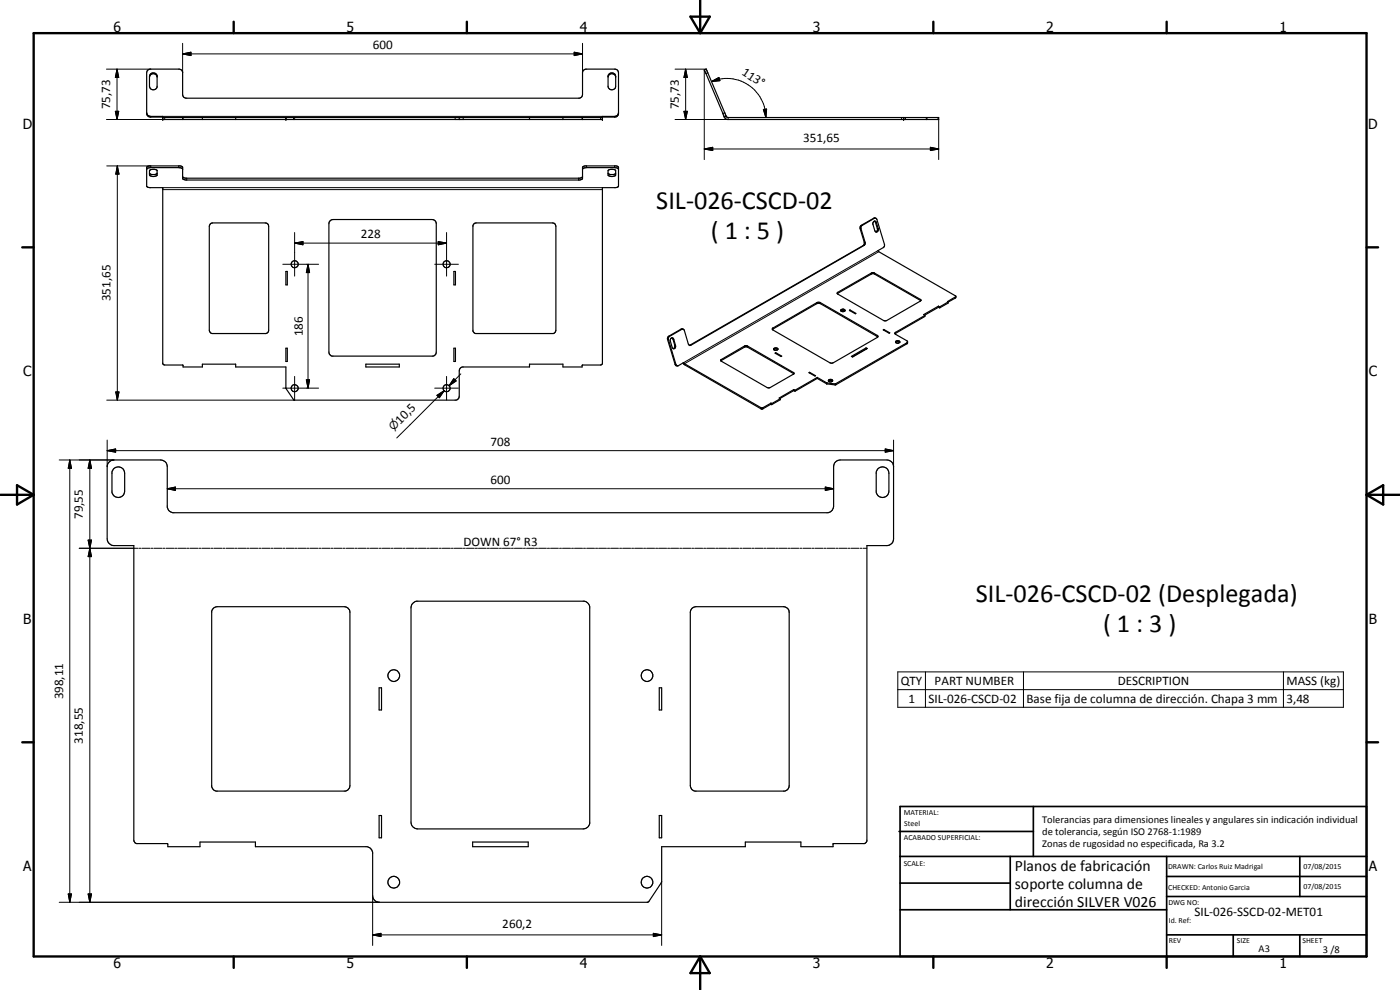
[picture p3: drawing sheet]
<svg xmlns="http://www.w3.org/2000/svg" width="420mm" height="297mm" viewBox="0 0 420 297" stroke-linecap="round" stroke-linejoin="round" font-family="sans-serif">
<g fill="none" stroke="#000" stroke-width=".35">
<path d="M44 34v-12.2l.3-.7 .7-.4h8.9l.5 .3 .4 .6v6.8l.3 .7 .7 .4h118.1l.7-.4 .2-.7v-6.8l.3-.5 .7-.4h8.9l.7 .4 .2 .7v12.5l-.7 .8h-4.1M44 34l.1 .5 .6 .6h4.1M44 33.8l.1 .2M44.9 22.9a1.17 1.17 0 0 1 1.1-.8 1.17 1.17 0 0 1 1.1 .8M44.9 22.9v.3M45.1 22.3a1.19 1.19 0 0 1 2 .4v3.4a1.17 1.17 0 0 1-1.2 .9 1.17 1.17 0 0 1-1-1.1v-3zM48.8 35.3h132M54.9 35.3v.6M60.7 35.3v.6M70.7 35.3v.6M85.8 35.3v.6M137.8 35.3v.6"/>
<path d="M158.9 35.3v.6M168.9 35.3v.6M174.7 35.3v.6M182.5 23.2a1.15 1.15 0 0 1 1.1-1.1 1.15 1.15 0 0 1 1.2 1.1M182.7 22.3a1.15 1.15 0 0 1 1.3-.4 1.15 1.15 0 0 1 .8 1v3a1.15 1.15 0 0 1-1.2 1.1 1.15 1.15 0 0 1-1.1-1.1v-3zM185.6 33.8l-.2 .7-.7 .4h-3.9v1h-132v-1h-3.8l-.7-.4-.2-.5M218 34.9l.5 .4h63.2v.6h-63.4l-.9-.8M218 34.9l-6-14.1-.6 .2 6 14.1M218 34.9h.1M218 34.9l-.6 .2M271.2 35.3v.6M271.7 35.3v.6"/>
<path d="M44.1 50.1l.6-.3 9.9 .1 .2 .2v3.5l.3 .2 .7 .2h118.1l.7-.2 .2-.2v-3.5l.3-.2h10.3l.2 .3v5.8l-.9 .3h-3.9v52.8l-.6 .4h-5.4l-.1 .6h-5.8v-.8h-10v.8h-20.1l-.7 .4-.3 .8v7.9l-.2 .4-.7 .5h-48.6l-2.5-3.6v-6.4h-15.1v-.8h-10v.8h-5.8l-.1-.6h-5.6l-.4-.4v-52.8h-3.8l-.9-.3zM44.9 51.9l.6 .5h1l.6-.3M44.9 51.1a1.94 1.94 0 0 1 2.2 0v1.5a1.68 1.68 0 0 1-2.2-.1zM54.8 53l.3 .3 .7 .2h118.1l.7-.2 .2-.3M54.8 50.7l-1.2-.4h-8.4l-.9 .2-.3 .3M174.8 50.7l1.3-.4h8.3l1 .2 .2 .3M182.5 51.9l.6 .5h1l.7-.5M182.6 51.1a1.86 1.86 0 0 1 2.2 .1v1.3a1.64 1.64 0 0 1-2.3 .1zM63.2 67.1l.6-.2h15.8l.7 .2 .2 .4 .1 31.6-.1 .4-.5 .5-16.4 .1-.7-.6-.1-31.6zM99 66.3l.9-.4h29.8l1 .4 .2 .8v38.6l-.2 .7-.5 .4h-30.6l-.8-.6-.1-39.1zM142.1 67.3l.8-.4h22.9l.8 .4 .2 .6v31.2l-.5 .9-23.6 .1-.7-.6-.1-31.8zM262.2 66.5l.3-.2 .4 .3 .7 2a.6 .6 0 0 1-.2 .9 .6 .6 0 0 1-.9-.3l-.6-2z"/>
<path d="M262.5 66.3l.8 2.4-.1 .6-.3 .3M262.7 65.4l.5 .5 2.3 7.5-.2 .6-1.8 1.2 .1 .2 23.2 13.4v.6l-2.2 1.2M262.7 65.4l-.5 .1-3.7 2.1-.4 .4v.6l1.3 4.3-.3 .8-52.1 29.9M262.7 65.4l-4.2 2.5-.2 .6 1.4 4.4-.3 .7-52.1 30h-.4M85.8 81.4h.4v4.1h-.4zM136.2 81.4h.5v4.1h-.5zM204.8 98.7l-4 2.3-.2 .5 2.4 8.1 .6 .1 1.6-.9 .2 .3 23.1 13.3 2.8-1.4 .3 .1M231.8 98.5l13.3-7.7 .6-.1 17.6 9.9 .2 .4-13.4 7.8-.7 .2-17.4-10zM231.8 98.8l13.3-7.7 .6-.1 17.7 10.1M231.8 98.8h.1M251.3 88.1l10.2-5.9 .7-.1 14.1 8.1M251.3 87.8l10.2-5.9 .7-.1 14 8 .2 .4-10.3 6-.6 .1-14.1-8.1z"/>
<path d="M252.4 93a.71 .71 0 0 1 1.2 .2 .65 .65 0 0 1-.7 .4 .65 .65 0 0 1-.5-.6zM252.4 93.3l.4-.2 .8 .2M254.9 93.1l.2-.1 1.8 1-.2 .1zM255.1 93v.3M265.1 99l.1-.2 1.8 1.1-.1 .1zM265.2 98.8v.3M276.3 90.2h.1M277.6 94.7l-9 5.2 .2 .4 3.3 1.9 .3 .2-.1 .7-21.7 12.4a7.1 7.1 0 0 1-5.3-2M277.6 94.7v.3l-9 5.2M281.6 91.9l-4.4 2.5 .4 .3M281.6 91.9l.4 .2M281.6 92.2l.4 .2"/>
<path d="M281.6 92.2l-4.1 2.4M281.6 91.9v.3M282 92.1v.3M284.3 90.5h.1M284.4 90.5l.2 .1M284.6 90.6v.3l-2.6 1.5M284.6 90.6l-2.6 1.5M286.8 89l-2.4 1.5M85.8 104.5h.4v4h-.4zM109.8 109.3h10v.8h-10zM136.2 104.5h.5v4h-.5zM201.6 101.4l-.3 .2-.2 .6 .6 2 .3 .4"/>
<path d="M201.6 101.4l.5 .2 .6 2a.66 .66 0 0 1 0 .7 .66 .66 0 0 1-.7 .3M201.6 101.4l.4 .4 .5 1.8-.1 .7-.4 .3M205 108.9l.4 .5 23 13.3h.5l2.4-1.4 .3 .1M206.9 103.6l-.3-.4-1.2-4-.3-.4h-.7l-4 2.3v.8l2.2 7.4 .3 .4 .4 .1M216.4 108.3l14.1 8.1 .6-.1 7.1-4.1M216.4 108.3l.1-.4 7-4.1h.7l13.9 8 .1 .4M216.4 108.2l7.2-4.1h.6l14 8.1M232.2 104.6l1-.2a.48 .48 0 0 1 0 .7 .48 .48 0 0 1-.7 0l-.3-.3zM232.2 104.9l.6-.3 .6 .3M232.6 106l.2-.2 1.8 1-.2 .2zM232.8 105.8v.3M234.2 119.6v.3l-2.6 1.5"/>
<path d="M234.2 119.6l-2.6 1.5M238.2 116.9l-4.4 2.5 .4 .2M238.2 116.9l.4 .2M238.2 117.2l.4 .2M238.2 117.2l-4.1 2.3M238.2 116.9v.3M238.6 117.1v.3M242.8 111.8l.2-.1 1.8 1-.3 .1zM243 111.7v.2M245.3 113.2l-6.7 3.9M245.3 113.5l-6.7 3.9M245.3 113.2v.3"/>
<path d="M248.7 114a.71 .71 0 0 1 1.2 .3 .66 .66 0 0 1-.7 .3 .66 .66 0 0 1-.5-.6zM248.7 114.3l.5-.2 .6 .2M255.5 106.9l4.4-2.5 .4 .2-4.4 2.5zM259.9 104.7h.1M259.9 104.7l-4.1 2.4M259.9 104.4v.3M268.8 102.7l.4-.2 .8 .2M268.9 102.4l.7-.2a.37 .37 0 0 1 .5 .4 .37 .37 0 0 1-.4 .4 .49 .49 0 0 1-.7 0 .49 .49 0 0 1-.1-.6zM272.4 102.7l-21.8 12.5a7.6 7.6 0 0 1-5.3-2M32.7 138.7l.8-.6 .7-.1h14a2 2 0 0 1 2 2v12.2l.4 1 1.2 .6h196.7a2.19 2.19 0 0 0 1.7-2v-11.8a2 2 0 0 1 2-2h14a2 2 0 0 1 2 2v21.7a2 2 0 0 1-2 2h-6v88.6l-.6 .7-9.5 .1-.1 .9h-9.6v-1.4h-16.7v1.4h-25.1l-.1 10.7-4.1 6h-80.5a2 2 0 0 1-2.1-2v-13l-.6-1.2-1-.5h-33.5v-1.4h-16.7v1.4h-9.6l-.2-.9h-9.2l-.6-.4-.2-.6v-88.4h-6a2.09 2.09 0 0 1-2-2v-21.7zM231.6 121.1v.3M34 140.8a1.93 1.93 0 0 1 2.2-.6 1.93 1.93 0 0 1 1.2 1.8v5.3a1.92 1.92 0 0 1-1.7 1.9 1.92 1.92 0 0 1-2.1-1.5v-6.1z"/>
<path d="M263.4 140.8a1.93 1.93 0 0 1 2.1-.6 1.93 1.93 0 0 1 1.3 1.8v5.3a1.92 1.92 0 0 1-1.8 1.9 1.92 1.92 0 0 1-2-1.5v-6.1zM64.1 182.5l1.1-.5h38.1a1.73 1.73 0 0 1 1.7 1.7v52a1.83 1.83 0 0 1-1.3 1.7h-38.8l-1-.6-.4-.8v-52.6zM123.8 181.1l1.2-.7h50.3l1.3 .7 .4 .9v65.1a1.98 1.98 0 0 1-2 1.6h-49.7a2 2 0 0 1-2-2v-64.3zM207.5 182.7l1.4-.7h26.3a1.73 1.73 0 0 1 1.6 1.7v52a1.7 1.7 0 0 1-1.3 1.7h-26.9l-1.1-.6-.3-1.1v-52zM113.8 206.4h.7v6.6h-.7zM197.9 206.4h.7v6.6h-.7zM113.8 244.7h.7v6.7h-.7zM141.8 252.6h16.7v1.4h-16.7zM197.9 244.7h.7v6.7h-.7z"/>
<circle cx="88.4" cy="79.3" r="1.06"/>
<circle cx="134" cy="79.3" r="1.05"/>
<circle cx="88.4" cy="116.5" r="1.05"/>
<circle cx="134" cy="116.5" r="1.06"/>
<circle cx="118.2" cy="202.7" r="1.76"/>
<circle cx="194.2" cy="202.7" r="1.75"/>
<circle cx="118.2" cy="264.7" r="1.76"/>
<circle cx="194.2" cy="264.7" r="1.75"/>
</g>
<g fill="none" stroke="#000" stroke-width=".3">
<path d="M54.8 16.2l2.5-.5v1zM54.8 13v8.8M54.8 16.2h120M172.3 15.7l2.5 .5-2.5 .5zM174.8 13v8.8M32 20.7h13.2M34.6 33.4h1l-.5 2.5zM35.1 20.7l.5 2.5h-1zM35.1 20.7v15.2M45.2 34.9v.2M48.8 34.9h132M49.4 35.3v.6h-17.4"/>
<path d="M54.8 35.3v.6M85.8 35.3v.6M88.1 35.3v.6M88.4 35.3v.6M136.6 35.3v.6M139 35.3v.6M174.8 35.3v.6M180.2 35.3v.6M184.4 34.9v.2M202.6 20.7h9.3M205.3 33.4h1l-.5 2.5zM205.8 20.7l.5 2.5h-1z"/>
<path d="M205.8 20.7v15.2M211.4 21v26.9M212.4 21.8l-.5 .3M213.5 24.5l2.3-1.3 .3 1zM213.5 24.5a11.8 11.8 0 0 1 8.9-.2 12 12 0 0 1 7.5 11M217.5 33.8l-.6 .2M218.5 35.3v.6h-15.9M229.1 32.9l1-.2-.2 2.6zM270.5 35.3v.6M271.2 35.3v.6M278 35.3v.6M278.2 35.3v.6"/>
<path d="M281.5 35.3v.6M281.7 35.9v12M32 49.8h13.2v.5M35.2 49.8l.5 2.4h-1zM35.2 49.8v70.3M48.8 56.9h132M48.8 56.3h132M53.6 49.8v.5M56 53.5v.5M173.6 53.5v.5M176.1 49.8v.5M184.4 49.8v.5"/>
<path d="M211.4 44.7l2.5-.5v1zM211.4 44.7h70.3M279.2 44.2l2.5 .5-2.5 .5zM84.9 79.3h10.7M88.4 72.9l2.5-.4v.9zM88.4 69.8v13M88.4 72.9h45.6M92.4 79.3l.5 2.5h-1zM92.4 79.3v37.2M130.5 79.3h7.1M131.5 72.5l2.5 .4-2.5 .5zM134 69.8v13"/>
<path d="M258.1 68.6h.3M258.5 67.6h.2M259.1 73.7h.2M259.4 72.6l.2 .1M262.2 65.5h.2M262.8 66.8h.2M263.3 68.6h.3M263.5 75.2l-58.3 33.6M263.7 75.5l-58.3 33.6v.3M204.4 98.8h.2M232 98.4v.3M245.1 90.8v.3"/>
<path d="M246.2 90.8v.3M251.4 87.7v.3M261.5 81.9v.3M262.4 81.9v.3M268.8 99.7v.3M276.2 89.8v.3M284.4 90.5h.1M286.8 89.1v.3M34.7 117.6h1l-.5 2.5zM84.9 116.5h10.7M88.4 112.9v7.1l-56.4 .1M91.9 114h1l-.5 2.5z"/>
<path d="M130.5 116.5h7.1M131.1 118.6l2.2-1.4-1.4 2.1zM133.3 117.2l-14.2 14.2M134 112.9v7.1M136.2 113.6l.7 .7-2.1 1.4zM138.3 112.2l-3.5 3.5M200.4 101.9h.2M200.7 100.9h.2M202 101.8h.2M202.5 103.6h.2M202.6 109.3h.2M207.1 103.5l.2 .1"/>
<path d="M216.5 107.9v.3M223.5 103.8v.3M224.3 103.8v.3M238.1 111.8v.3M248.1 114.9v.2M248.2 114.9v.3M250.6 115.2v.3M250.9 115.1v.3M263.3 100.6v.4M272.1 102.9v.3M17.8 138h16.4M20.9 138l.6 2.5h-1z"/>
<path d="M20.9 138v132.7M27 138l.5 2.5h-1.1zM27 138v132.7M32.2 135.2l2.5-.5v1zM32.2 135.2h236M32.2 132v8M228.4 122.3v.4M228.9 122.3v.4M231.3 121v.3M231.4 121v.3M265.7 134.7l2.5 .5-2.5 .5zM268.2 132v8"/>
<path d="M50.2 146.6l2.5-.5v1.1zM50.2 146.6h200M247.7 146.1l2.5 .5-2.5 .6zM23.8 164.5h17.6M26.4 162.1h1.1l-.5 2.4zM27 164.5l.5 2.5h-1.1zM41.7 164.5h.6M42.6 164.5h2.4M45.3 164.5h.6M46.2 164.5h2.4M48.9 164.5h.6M49.8 164.5h2.4"/>
<path d="M52.5 164.5h.6M53.4 164.5h2.4M56.1 164.5h.6M57 164.5h2.4M59.7 164.5h.6M60.6 164.5h2.4M63.3 164.5h.6M64.2 164.5h2.4M66.9 164.5h.6M67.8 164.5h2.5M70.5 164.5h.7M71.4 164.5h2.5"/>
<path d="M74.1 164.5h.6M75 164.5h2.5M77.8 164.5h.5M78.6 164.5h2.5M81.4 164.5h.5M82.2 164.5h2.5M85 164.5h.5M85.9 164.5h2.4M88.5 164.5h.7M89.5 164.5h2.4M92.1 164.5h.7M93.1 164.5h2.4"/>
<path d="M95.8 164.5h.6M96.7 164.5h2.4M99.4 164.5h.6M100.3 164.5h2.4M103 164.5h.6M103.9 164.5h2.4M106.6 164.5h.6M107.5 164.5h2.4M110.2 164.5h.6M111.1 164.5h2.4M113.8 164.5h.6M114.7 164.5h2.4"/>
<path d="M117.4 164.5h.6M118.3 164.5h2.4M121 164.5h.6M122 164.5h2.3M124.6 164.5h.7M125.5 164.5h2.4M128.2 164.5h.7M129.1 164.5h2.4M131.9 164.5h.5M132.7 164.5h2.5M135.5 164.5h.5M136.3 164.5h2.5"/>
<path d="M139.1 164.5h.5M140 164.5h2.4M142.7 164.5h.6M143.6 164.5h2.4M146.3 164.5h.6M147.2 164.5h2.4M149.9 164.5h.6M150.8 164.5h2.4M153.5 164.5h.6M154.4 164.5h2.4M157.1 164.5h.6M158 164.5h2.4"/>
<path d="M160.7 164.5h.6M161.6 164.5h2.4M164.3 164.5h.6M165.2 164.5h2.4M167.9 164.5h.6M168.8 164.5h2.4M171.5 164.5h.6M172.4 164.5h2.4M175.1 164.5h.6M176.1 164.5h2.3M178.7 164.5h.7M179.7 164.5h2.3"/>
<path d="M182.3 164.5h.7M183.2 164.5h2.4M186 164.5h.6M186.8 164.5h2.5M189.6 164.5h.5M190.4 164.5h2.5M193.2 164.5h.5M194 164.5h2.5M196.8 164.5h.6M197.6 164.5h2.5M200.4 164.5h.6M201.2 164.5h2.5"/>
<path d="M204 164.5h.6M204.9 164.5h2.4M207.6 164.5h.6M208.5 164.5h2.4M211.2 164.5h.6M212.1 164.5h2.4M214.8 164.5h.6M215.7 164.5h2.4M218.4 164.5h.6M219.3 164.5h2.4M222 164.5h.6M222.9 164.5h2.4"/>
<path d="M225.6 164.5h.6M226.5 164.5h2.4M229.2 164.5h.6M230.1 164.5h2.4M232.8 164.5h.7M233.7 164.5h2.4M236.4 164.5h.7M237.3 164.5h2.4M240.1 164.5h.5M240.9 164.5h2.5M243.7 164.5h.6M244.5 164.5h2.5"/>
<path d="M247.3 164.5h.6M248.1 164.5h2.5M250.9 164.5h.5M251.7 164.5h2.5M254.5 164.5h.5M255.3 164.5h2.5M258.1 164.5h.5M259 164.5h1.2M269.4 201.6h133.8v10.6h-133.8zM269.4 206.9h133.8M277.7 201.6v10.6M307.2 201.6v10.6"/>
<path d="M385.2 201.6v10.6M17.8 270.7h96.1M20.5 268.2h1l-.6 2.5zM26.4 268.2h1.1l-.5 2.5zM111.8 268.7v15M198.6 264.5v19.2M111.8 280.5l2.5-.5v1zM111.8 280.5h86.8M196.1 280l2.5 .5-2.5 .5z"/>
</g>
<g fill="#000">
<circle cx="48.8" cy="35.9" r=".18"/>
<circle cx="48.8" cy="35.3" r=".18"/>
<circle cx="85.8" cy="35.9" r=".18"/>
<circle cx="85.8" cy="35.3" r=".18"/>
<circle cx="180.8" cy="35.9" r=".18"/>
<circle cx="180.8" cy="35.3" r=".18"/>
<circle cx="271.2" cy="35.3" r=".18"/>
<circle cx="271.2" cy="35.9" r=".18"/>
</g>
<g fill="none" stroke="#000" stroke-width=".71">
<path d="M10.1 9.9h400v277.1h-400zM70.1 6.5v3.4M140.1 6.5v3.4M207.2 5h5.8l-2.9 4.9zM210.1 0v9.9M280.1 6.5v3.4M350.1 6.5v3.4M6.7 74.2h3.4M410.1 74.2h3.5M.1 148.5h10M5.1 145.6l5 2.9-5 2.9zM410.1 148.5h10"/>
<path d="M410.1 148.5l5-2.9v5.8zM6.7 222.7h3.4M410.1 222.7h3.5M70.1 287v3.4M140.1 287v3.4M210.1 287v10M210.1 287l2.9 5h-5.8zM280.1 287v3.4M350.1 287v3.4"/>
</g>
<g fill="none" stroke="#000" stroke-width=".51">
<path d="M269.8 249.5h40.3M270.1 242h140v45h-140zM270.1 257h140M303.2 257v16M310.1 242v15M350.1 257v30M390.1 257v12M270.1 265h33.1M270.1 273h80M350.1 269h60M350.1 263h60M350.1 280.5h60"/>
<path d="M370.1 280.5v6.5M390.1 280.5v6.5"/>
</g>
<g fill="#000">
<path d="M54.8 16.2l2.5-.5v1zM172.3 15.7l2.5 .5-2.5 .5zM34.6 33.4h1l-.5 2.5zM35.1 20.7l.5 2.5h-1zM205.3 33.4h1l-.5 2.5zM205.8 20.7l.5 2.5h-1zM213.5 24.5l2.3-1.3 .3 1zM229.1 32.9l1-.2-.2 2.6zM35.2 49.8l.5 2.4h-1zM211.4 44.7l2.5-.5v1zM279.2 44.2l2.5 .5-2.5 .5zM88.4 72.9l2.5-.4v.9z"/>
<path d="M131.5 72.5l2.5 .4-2.5 .5zM92.4 79.3l.5 2.5h-1zM34.7 117.6h1l-.5 2.5zM91.9 114h1l-.5 2.5zM131.1 118.6l2.2-1.4-1.4 2.1zM136.2 113.6l.7 .7-2.1 1.4zM32.2 135.2l2.5-.5v1zM265.7 134.7l2.5 .5-2.5 .5zM20.9 138l.6 2.5h-1zM27 138l.5 2.5h-1.1zM50.2 146.6l2.5-.5v1.1zM247.7 146.1l2.5 .5-2.5 .6z"/>
<path d="M26.4 162.1h1.1l-.5 2.4zM27 164.5l.5 2.5h-1.1zM20.5 268.2h1l-.6 2.5zM26.4 268.2h1.1l-.5 2.5zM111.8 280.5l2.5-.5v1zM196.1 280l2.5 .5-2.5 .5z"/>
</g>
<g font-size="7.9">
<text x="197" y="62.7">SIL-026-CSCD-02</text>
<text x="213.3" y="71.8">( 1 : 5 )</text>
<text x="292.9" y="180.7">SIL-026-CSCD-02 (Desplegada)</text>
<text x="331.1" y="189.7">( 1 : 3 )</text>
</g>
<g font-size="4.7">
<text x="304.6" y="261.2">Planos de fabricación</text>
<text x="304.6" y="266.6">soporte columna de</text>
<text x="304.6" y="272">dirección SILVER V026</text>
</g>
<g font-size="4.2">
<text x="34" y="9.6">6</text>
<text x="104" y="9.6">5</text>
<text x="174" y="9.6">4</text>
<text x="244" y="9.6">3</text>
<text x="314" y="9.6">2</text>
<text x="384" y="9.6">1</text>
<text x="6.8" y="38.7">D</text>
<text x="410.6" y="38.7">D</text>
<text x="7" y="112.9">C</text>
<text x="410.8" y="112.9">C</text>
<text x="7" y="187.1">B</text>
<text x="410.8" y="187.1">B</text>
<text x="7" y="261.4">A</text>
<text x="410.8" y="261.4">A</text>
<text x="34" y="290.4">6</text>
<text x="104" y="290.4">5</text>
<text x="174" y="290.4">4</text>
<text x="244" y="290.4">3</text>
<text x="314" y="290.4">2</text>
<text x="384" y="290.4">1</text>
</g>
<g font-size="3.9">
<text x="111.9" y="14.6">600</text>
<text x="222.4" y="22.2" transform="rotate(34 222.4 22.2)">113°</text>
<text x="33.1" y="32.8" transform="rotate(-90 33.1 32.8)">75,73</text>
<text x="203.7" y="32.8" transform="rotate(-90 203.7 32.8)">75,73</text>
<text x="241.1" y="42.6">351,65</text>
<text x="108.3" y="71.4">228</text>
<text x="33.2" y="90.4" transform="rotate(-90 33.2 90.4)">351,65</text>
<text x="90.9" y="100.9" transform="rotate(-90 90.9 100.9)">186</text>
<text x="120.1" y="127.4" transform="rotate(-45 120.1 127.4)">10,5</text>
<text x="147.2" y="133.7">708</text>
<text x="147.2" y="145.1">600</text>
<text x="24.9" y="155.7" transform="rotate(-90 24.9 155.7)">79,55</text>
<text x="139.1" y="163.7">DOWN 67° R3</text>
<text x="18.9" y="209.8" transform="rotate(-90 18.9 209.8)">398,11</text>
<text x="270.3" y="205.5">QTY</text>
<text x="280.5" y="205.5">PART NUMBER</text>
<text x="335.4" y="205.5">DESCRIPTION</text>
<text x="386.1" y="205.7">MASS (kg)</text>
<text x="272.6" y="210.8">1</text>
<text x="278.6" y="210.9">SIL-026-CSCD-02</text>
<text x="308.1" y="210.9">Base fija de columna de dirección. Chapa 3 mm</text>
<text x="386.1" y="210.9">3,48</text>
<text x="24.9" y="223.1" transform="rotate(-90 24.9 223.1)">318,55</text>
<text x="358.5" y="275">SIL-026-SSCD-02-MET01</text>
<text x="150.7" y="278.4">260,2</text>
</g>
<text font-size="3.3" x="118.1" y="129.4" transform="rotate(-45 118.1 129.4)">n</text>
<g font-size="3.1">
<text x="312.7" y="246.8">Tolerancias para dimensiones lineales y angulares sin indicación individual</text>
<text x="312.7" y="250.4">de tolerancia, según ISO 2768-1:1989</text>
<text x="312.7" y="254">Zonas de rugosidad no especificada, Ra 3.2</text>
<text x="377.7" y="285.6">A3</text>
<text x="397" y="285.9">3 /8</text>
</g>
<g font-size="2.4">
<text x="271.2" y="244.4">MATERIAL:</text>
<text x="271.3" y="252">ACABADO SUPERFICIAL:</text>
<text x="271.4" y="247.9">Steel</text>
<text x="271.2" y="259.7">SCALE:</text>
<text x="350.6" y="260.8">DRAWN: Carlos Ruiz Madrigal</text>
<text x="391.2" y="260.6">07/08/2015</text>
<text x="350.6" y="267">CHECKED: Antonio Garcia</text>
<text x="391.2" y="266.7">07/08/2015</text>
<text x="350.6" y="271.4">DWG NO:</text>
<text x="350.8" y="276.9">Id. Ref:</text>
<text x="350.8" y="282.8">REV</text>
<text x="371.2" y="282.9">SIZE</text>
<text x="390.9" y="282.9">SHEET</text>
</g>
</svg>
